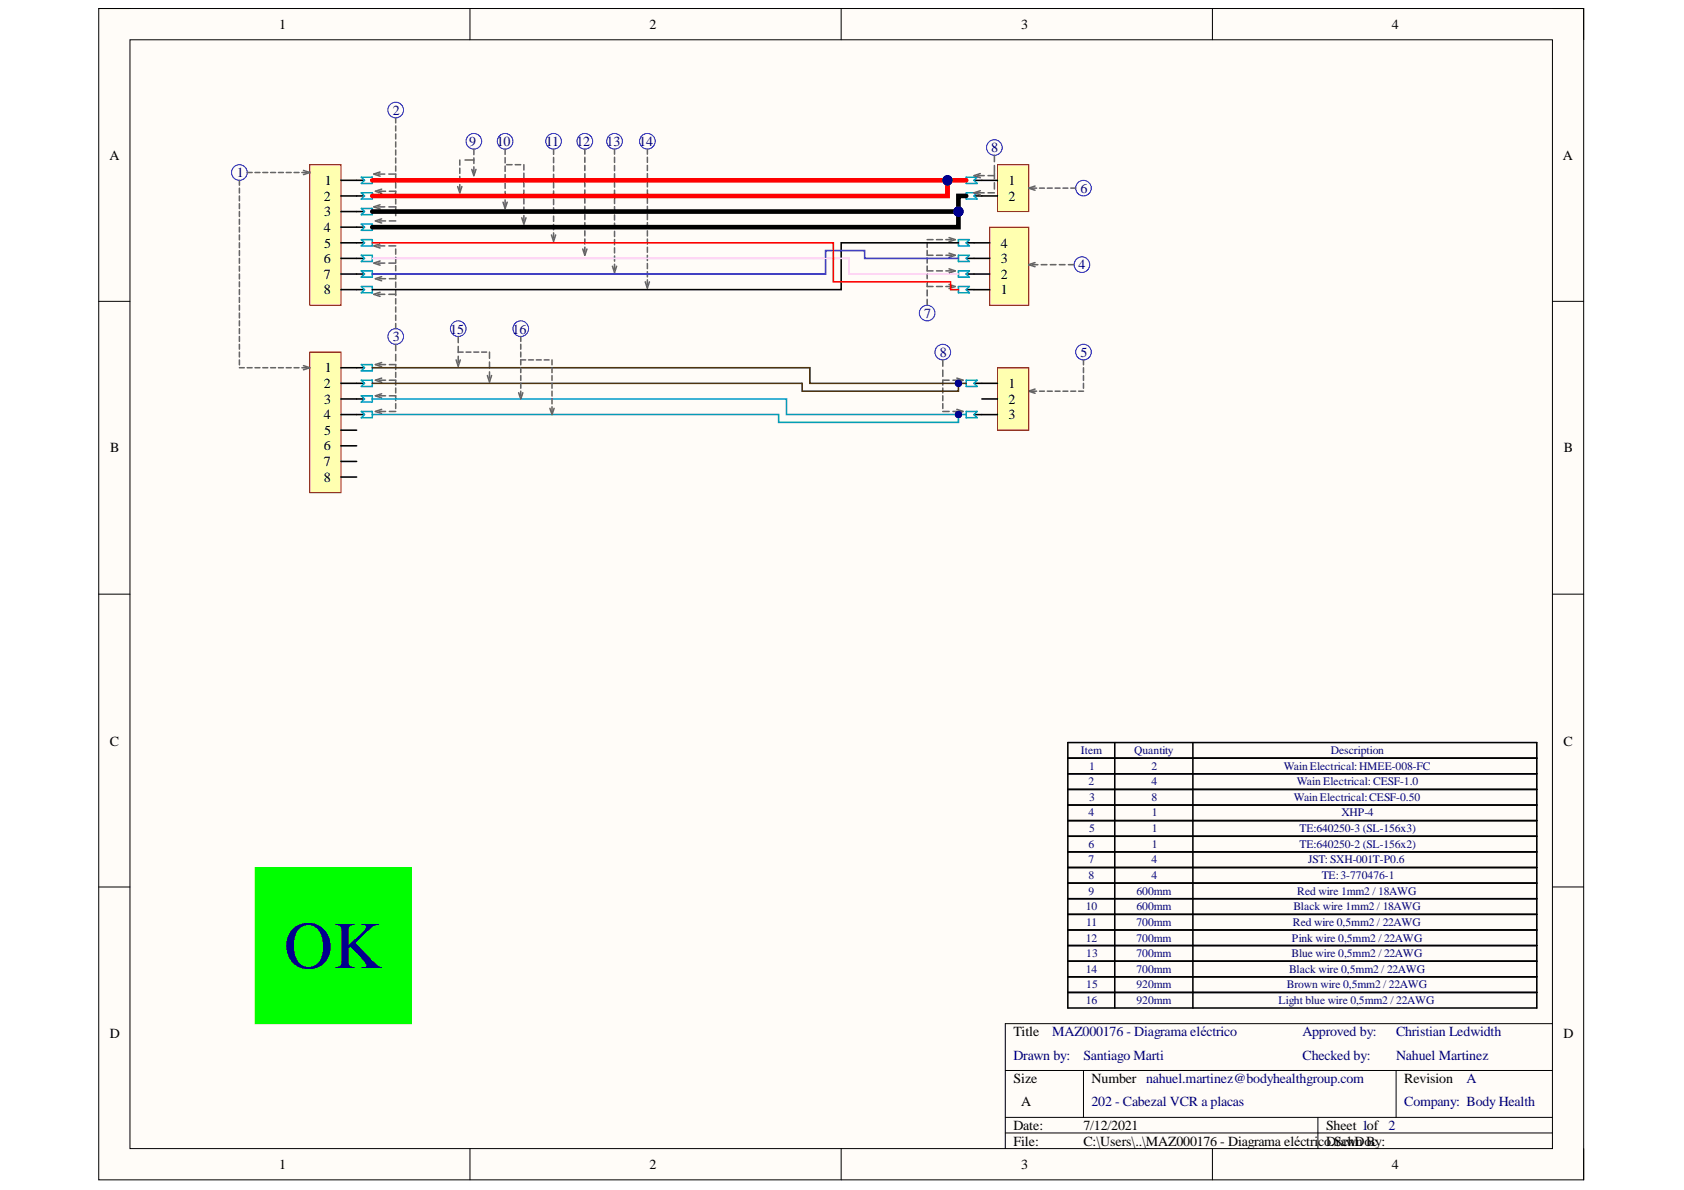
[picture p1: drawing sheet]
<svg xmlns="http://www.w3.org/2000/svg" width="297mm" height="210mm" viewBox="0 0 297 210" stroke-linecap="round" stroke-linejoin="round" font-family="sans-serif">
<path d="M17.4 1.5h261.9v206.6h-261.9z" fill-rule="evenodd" fill="#fffcf8"/>
<path d="M17.4 1.5h261.9v206.6h-261.9z" fill="none" stroke="#000" stroke-width=".18"/>
<path d="M22.9 7h250.9v195.6h-250.9z" fill-rule="evenodd" fill="#fffcf8"/>
<g fill="none" stroke="#000" stroke-width=".18">
<path d="M17.4 1.5h5.5M22.9 7h250.9v195.6h-250.9zM82.9 1.5v5.5M148.4 1.5v5.5M213.9 1.5v5.5M273.8 1.5h5.5v5.5M17.4 53.2h5.5M273.8 53.2h5.5M17.4 104.8h5.5M273.8 104.8h5.5M17.4 156.5h5.5M273.8 156.5h5.5"/>
<path d="M177.3 188.8h96.5M177.3 197.1h96.5M177.3 199.8h96.5M191.1 188.8v8.3M232.5 197.1v5.5M246.3 188.8v8.3M273.8 180.6h-96.5v22M82.9 202.6v5.5M148.4 202.6v5.5M213.9 202.6v5.5M279.3 202.6v5.5"/>
</g>
<g fill="none" stroke="#000" stroke-width=".27">
<path d="M188.4 131h82.7v38.5h-82.7zM188.4 133.7h82.7M188.4 136.5h82.7M188.4 139.2h82.7M196.6 131v38.5M210.4 131v38.5M188.4 142h82.7M188.4 144.7h82.7M188.4 147.5h82.7M188.4 150.3h82.7M188.4 153h82.7M188.4 155.8h82.7"/>
<path d="M188.4 158.5h82.7M188.4 161.3h82.7M188.4 164h82.7M188.4 166.8h82.7"/>
</g>
<circle cx="42.2" cy="30.4" r="1.38" fill="none" stroke="#00f" stroke-width=".18"/>
<path d="M54.6 29.1h5.5v24.7h-5.5z" fill-rule="evenodd" fill="#ffffb0"/>
<path d="M54.6 29.1h5.5v24.7h-5.5z" fill="none" stroke="#800000" stroke-width=".18"/>
<path d="M60.1 31.8h2.8M60.1 34.6h2.8M60.1 37.3h2.8M60.1 40.1h2.8M60.1 42.8h2.8M60.1 45.6h2.8M60.1 48.3h2.8M60.1 51.1h2.8" fill="none" stroke="#000" stroke-width=".27"/>
<path d="M54.6 62.1h5.5v24.8h-5.5z" fill-rule="evenodd" fill="#ffffb0"/>
<path d="M54.6 62.1h5.5v24.8h-5.5z" fill="none" stroke="#800000" stroke-width=".18"/>
<g fill="none" stroke="#000" stroke-width=".27">
<path d="M62.9 31.8h1.4M62.9 34.6h1.4M62.9 37.3h1.4M62.9 40.1h1.4M62.9 42.8h1.4M62.9 45.6h1.4M62.9 48.3h1.4M62.9 51.1h1.4M60.1 64.9h4.2M60.1 67.6h4.2M60.1 70.4h4.2M60.1 73.1h4.2"/>
<path d="M60.1 75.9h2.8M60.1 78.6h2.8M60.1 81.4h2.8M60.1 84.1h2.8"/>
</g>
<path d="M63.7 31.3h2v1.1h-2l.6-.6zM63.7 34h2v1.1h-2l.6-.5zM63.7 36.8h2v1.1h-2l.6-.6zM63.7 39.5h2v1.1h-2l.6-.5zM63.7 42.3h2v1.1h-2l.6-.6zM63.7 45h2v1.1h-2l.6-.5zM63.7 47.8h2v1.1h-2l.6-.6zM63.7 50.5h2v1.1h-2l.6-.5zM63.7 64.3h2v1.1h-2l.6-.5zM63.7 67.1h2v1.1h-2l.6-.6zM63.7 69.8h2v1.1h-2l.6-.5zM63.7 72.6h2v1.1h-2l.6-.6z" fill="none" stroke="#009cca" stroke-width=".27"/>
<circle cx="69.8" cy="19.4" r="1.38" fill="none" stroke="#00f" stroke-width=".18"/>
<path d="M174.6 40.1h6.9v13.8h-6.9z" fill-rule="evenodd" fill="#ffffb0"/>
<path d="M174.6 40.1h6.9v13.8h-6.9z" fill="none" stroke="#800000" stroke-width=".18"/>
<path d="M171.8 51.1h2.8M171.8 48.3h2.8M171.8 45.6h2.8M171.8 42.8h2.8" fill="none" stroke="#000" stroke-width=".27"/>
<g fill="none" stroke="#00f" stroke-width=".18">
<circle cx="190.8" cy="46.7" r="1.38"/>
<circle cx="191.1" cy="62.1" r="1.38"/>
</g>
<path d="M176 29.1h5.5v8.2h-5.5z" fill-rule="evenodd" fill="#ffffb0"/>
<path d="M176 29.1h5.5v8.2h-5.5z" fill="none" stroke="#800000" stroke-width=".18"/>
<g fill="none" stroke="#000" stroke-width=".27">
<path d="M171.8 31.8h4.2M171.8 34.6h4.2M170.4 42.8h1.4M170.4 45.6h1.4M170.4 48.3h1.4M170.4 51.1h1.4M171.8 67.6h1.4M171.8 73.1h1.4M188.4 169.5h82.7v8.3h-82.7zM188.4 172.3h82.7M188.4 175.1h82.7M196.6 169.5v8.3"/>
<path d="M210.4 169.5v8.3"/>
</g>
<path d="M170.4 31.3h2l-.6 .5 .6 .6h-2zM170.4 34h2l-.6 .6 .6 .5h-2zM169.1 42.3h1.9l-.6 .5 .6 .6h-1.9zM169.1 45h1.9l-.6 .6 .6 .5h-1.9zM169.1 47.8h1.9l-.6 .5 .6 .6h-1.9zM169.1 50.5h1.9l-.6 .6 .6 .5h-1.9zM170.4 67.1h2l-.6 .5 .6 .6h-2zM170.4 72.6h2l-.6 .5 .6 .6h-2z" fill="none" stroke="#009cca" stroke-width=".27"/>
<g fill="none" stroke="#00f" stroke-width=".18">
<circle cx="83.6" cy="24.9" r="1.38"/>
<circle cx="89.1" cy="24.9" r="1.38"/>
<circle cx="97.6" cy="24.9" r="1.38"/>
<circle cx="103.2" cy="24.9" r="1.38"/>
<circle cx="108.4" cy="24.9" r="1.38"/>
<circle cx="114.2" cy="24.9" r="1.38"/>
<circle cx="175.4" cy="26" r="1.38"/>
<circle cx="191.1" cy="33.2" r="1.37"/>
<circle cx="69.8" cy="59.4" r="1.38"/>
<circle cx="80.8" cy="58" r="1.38"/>
<circle cx="163.5" cy="55.2" r="1.38"/>
<circle cx="166.3" cy="62.1" r="1.38"/>
</g>
<g fill="none" stroke="#646464" stroke-width=".27">
<path d="M42.2 31.8v.9M42.2 33.2v.8M42.2 34.6v.8M42.2 35.9v.9M42.2 37.3v.9M42.2 38.7v.9M43.6 30.4h.9M45 30.4h.8M46.4 30.4h.8M47.7 30.4h.9M49.1 30.4h.9M50.5 30.4h.9"/>
<path d="M51.9 30.4h.8M53.3 30.4h.8M53.5 30.1l1.1 .3-1.1 .4M66.7 30.7h1.2M66.9 39h1.1M67 30.3l-1.1 .4 1.1 .4M67.3 38.6l-1.1 .4 1.1 .3M68.6 30.7h1.2v.9M68.7 39h1.1M69.8 20.8v.9M69.8 22.2v.9M69.8 23.6v.9"/>
<path d="M69.8 25v.9M69.8 26.5v.8M69.8 27.9v.9M69.8 29.3v.9M80.7 32.9l.4 1.1 .4-1.1M81.1 28.2v.9M81.1 29.7v.9M81.1 31.1v.9M81.1 32.6v.9M82 28.2h1.6M83.2 29.9l.4 1.1 .4-1.1M83.6 26.3v1"/>
<path d="M83.6 27.9v.9M83.6 29.4v1M88.7 35.7l.4 1.1 .4-1.1M89.1 26.3v.9M89.1 27.8v.9M89.1 29.3v.9M89.1 30.8v.9M89.1 32.3v.9M89.1 33.8v.9M89.1 35.3v.9M89.4 29.1h.9M90.9 29.1h.9"/>
<path d="M92 38.4l.4 1.1 .4-1.1M92.4 29.1v.9M92.4 30.5v1M92.4 32v1M92.4 33.5v1M92.4 35v1M92.4 36.5v1M92.4 38v1M97.6 26.3v.9M97.6 27.8v.9M97.6 29.3v.9M97.6 30.7v1"/>
<path d="M97.6 32.2v.9M97.6 33.7v.9M97.6 35.2v.9M97.6 36.6v1M97.6 38.1v.9M97.6 39.6v.9M103.2 26.3v.9M103.2 27.7v.9M103.2 29.2v.9M103.2 30.6v.9M103.2 32.1v.9M103.2 33.5v.9"/>
<path d="M103.2 34.9v.9M103.2 36.4v.9M103.2 37.8v.9M103.2 39.3v.9M108.4 26.3v.9M108.4 27.7v1M108.4 29.2v.9M108.4 30.7v.9M108.4 32.1v.9M108.4 33.6v.9M108.4 35v.9M108.4 36.5v.9"/>
<path d="M108.4 37.9v.9M108.4 39.4v.9M114.2 26.3v.9M114.2 27.7v.9M114.2 29.2v.9M114.2 30.6v.9M114.2 32.1v.9M114.2 33.5v.9M114.2 35v.9M114.2 36.4v.9M114.2 37.8v.9M114.2 39.3v.9"/>
<path d="M172.5 31h1.1M172.5 34h1.1M172.9 30.6l-1.1 .4 1.1 .3M172.9 33.6l-1.1 .4 1.1 .4M174.3 31h1.1M174.3 34h1.1M175.4 27.4v1.1M175.4 29.2v1.1M175.4 30.4v1.1M175.4 32.2v1.1M182 33.2h.8M182.6 32.8l-1.1 .4 1.1 .4"/>
<path d="M183.4 33.2h.8M184.7 33.2h.9M186.1 33.2h.9M187.5 33.2h.9M188.9 33.2h.8M42.2 40.1v.8M42.2 41.4v.9M42.2 42.8v.9M42.2 44.2v.9M42.2 45.6v.8M42.2 47v.8M42.2 48.3v.9"/>
<path d="M42.2 49.7v.9M42.2 51.1v.8M42.2 52.5v.8M42.2 53.8v.9M42.2 55.2v.9M42.2 56.6v.9M42.2 58v.8M42.2 59.4v.8M65.9 51.9l1.1 .4M66.7 43.4h1.2M67 43l-1.1 .4 1.1 .3M68.6 43.4h1.2"/>
<path d="M69.8 43.9v.9M69.8 45.4v.9M69.8 51.2v.9M69.8 52.7v.9M69.8 54.1v1M69.8 55.6v.9M69.8 57.1v.9M97.3 41.4l.3 1.2 .4-1.2M97.6 41.1v.9M102.8 43.9l.4 1.1 .3-1.1M103.2 40.7v.9M103.2 42.1v.9"/>
<path d="M103.2 43.6v.9M108 47l.4 1.1 .4-1.1M108.4 40.8v.9M108.4 42.3v.9M108.4 43.7v.9M108.4 45.2v.9M108.4 46.6v.9M113.8 49.7l.4 1.1 .4-1.1M114.2 40.7v.9M114.2 42.2v.9M114.2 43.6v.9M114.2 45v.9"/>
<path d="M114.2 46.5v.9M114.2 47.9v.9M114.2 49.4v.9M163.5 42.8v.9M163.5 44.2v.8h1.1M163.5 45.5v.9M163.5 46.9v.9h1.1M163.5 48.3v.9M163.5 49.7v.8h1.1M163.5 51.2v1M163.5 52.8v1M163.5 42.3h1.1"/>
<path d="M165.2 42.3h1M165.2 45h1M165.2 47.8h1M165.2 50.5h1M166.8 42.3h1.1M166.8 45h1.1M166.8 47.8h1.1M166.8 50.5h1.1M167.4 41.9l1.1 .4-1.1 .3M167.4 44.7l1.1 .3-1.1 .4M167.4 47.4l1.1 .4-1.1 .4M167.4 50.2l1.1 .3-1.1 .4"/>
<path d="M182.1 46.7h1M182.6 46.3l-1.1 .4 1.1 .3M183.7 46.7h1M185.3 46.7h1M186.9 46.7h1M188.5 46.7h1M42.2 60.7v.9M42.2 62.1v.9M42.2 63.5v.8M42.2 64.9h.9M43.6 64.9h.9M45 64.9h.8"/>
<path d="M46.4 64.9h.8M47.7 64.9h.9M49.1 64.9h.9M50.5 64.9h.9M51.9 64.9h.8M53.3 64.9h.8M53.5 64.5l1.1 .4-1.1 .3M66.9 64.3h1.1M67.3 63.9l-1.1 .4 1.1 .4M68.7 64.3h1.1v.9M69.8 60.7v1.1M69.8 62.5v1.1"/>
<path d="M80.5 63.5l.3 1.1 .4-1.1M80.8 62.8v1.1M85 62.1h.8M86 66.2l.3 1.1 .4-1.1M86.3 62.1v1.1M86.3 63.9v1M86.3 65.6v1.1M166.3 63.5v1.1M166.3 65.3v1.1M166.3 68.4v.9M166.3 69.8v.9M166.3 71.2v.9"/>
<path d="M166.3 72.6h1.1M167.4 67.1h-1.1v.8M168.1 67.1h1.1M168.1 72.6h1.1M168.8 66.7l1.1 .4-1.1 .3M168.8 72.2l1.1 .4-1.1 .3M182 69h.8M182.6 68.6l-1.1 .4 1.1 .4M183.4 69h.8M184.7 69h.9M186.1 69h.9M187.5 69h.9"/>
<path d="M188.9 69h.8M190.3 69h.8M191.1 63.5v.9M191.1 64.9v.8M191.1 66.2v.9M191.1 67.6v.9"/>
</g>
<path d="M45 153h27.6v27.6h-27.6z" fill-rule="evenodd" fill="#0f0"/>
<path d="M45 153h27.6v27.6h-27.6z" fill="none" stroke="#0f0" stroke-width=".18"/>
<path d="M176 64.9h5.5v11h-5.5z" fill-rule="evenodd" fill="#ffffb0"/>
<path d="M176 64.9h5.5v11h-5.5z" fill="none" stroke="#800000" stroke-width=".18"/>
<path d="M173.2 67.6h2.8M173.2 70.4h2.8M173.2 73.1h2.8" fill="none" stroke="#000" stroke-width=".27"/>
<path d="M65.7 73.1h71.6v1.4h31.8v-1.4" fill="none" stroke="#009cca" stroke-width=".27"/>
<circle cx="169.1" cy="73.1" r=".55" fill="#000080"/>
<circle cx="169.1" cy="73.1" r=".55" fill="none" stroke="#000080" stroke-width=".18"/>
<path d="M65.7 70.4h73v2.7h31.7" fill="none" stroke="#009cca" stroke-width=".27"/>
<circle cx="169.1" cy="73.1" r=".55" fill="#000080"/>
<circle cx="169.1" cy="73.1" r=".55" fill="none" stroke="#000080" stroke-width=".18"/>
<path d="M65.7 64.9h77.2v2.7h27.5" fill="none" stroke="#503200" stroke-width=".27"/>
<circle cx="169.1" cy="67.6" r=".55" fill="#000080"/>
<circle cx="169.1" cy="67.6" r=".55" fill="none" stroke="#000080" stroke-width=".18"/>
<path d="M169.1 42.8h-20.7v8.3h-82.7" fill="none" stroke="#000" stroke-width=".27"/>
<path d="M169.1 45.6h-16.6v-1.4h-6.9v4.1h-79.9" fill="none" stroke="#00f" stroke-width=".27"/>
<path d="M65.7 45.6h84.1v2.7h19.3" fill="none" stroke="#f9f" stroke-width=".27"/>
<path d="M65.7 42.8h81.3v6.9h20.7v1.4h1.4" fill="none" stroke="#f00" stroke-width=".27"/>
<path d="M169.1 37.3v2.8h-103.4" fill="none" stroke="#000" stroke-width=".82"/>
<circle cx="169.1" cy="37.3" r=".83" fill="#000080"/>
<circle cx="169.1" cy="37.3" r=".83" fill="none" stroke="#000080" stroke-width=".18"/>
<path d="M170.4 34.6h-1.3v2.7h-103.4" fill="none" stroke="#000" stroke-width=".82"/>
<circle cx="169.1" cy="37.3" r=".83" fill="#000080"/>
<circle cx="169.1" cy="37.3" r=".83" fill="none" stroke="#000080" stroke-width=".18"/>
<path d="M167.1 31.8v2.8h-101.4" fill="none" stroke="#f00" stroke-width=".82"/>
<circle cx="167.1" cy="31.8" r=".83" fill="#000080"/>
<circle cx="167.1" cy="31.8" r=".83" fill="none" stroke="#000080" stroke-width=".18"/>
<path d="M65.7 31.8h104.7" fill="none" stroke="#f00" stroke-width=".82"/>
<circle cx="167.1" cy="31.8" r=".83" fill="#000080"/>
<circle cx="167.1" cy="31.8" r=".83" fill="none" stroke="#000080" stroke-width=".18"/>
<path d="M65.7 67.6h75.8v1.4h27.6v-1.4" fill="none" stroke="#503200" stroke-width=".27"/>
<circle cx="169.1" cy="67.6" r=".55" fill="#000080"/>
<circle cx="169.1" cy="67.6" r=".55" fill="none" stroke="#000080" stroke-width=".18"/>
<circle cx="91.9" cy="58" r="1.38" fill="none" stroke="#00f" stroke-width=".18"/>
<g fill="none" stroke="#646464" stroke-width=".27">
<path d="M91.9 59.4v.8M91.5 69.3l.4 1.1 .3-1.1M91.9 60.7v.9M91.9 62.1v.9M91.9 64.9v.8M91.9 66.2v.9M91.9 67.6v.9M91.9 69v.9M92.7 63.5h-.8v.8M93.2 63.5h.9M94.6 63.5h.9M96 63.5h.9"/>
<path d="M97 72l.4 1.1 .3-1.1M97.4 63.5v.8M97.4 64.9v.8M97.4 66.2v.9M97.4 67.6v.9M97.4 69v.9M97.4 70.4v.8M97.4 71.8v.8"/>
</g>
<text font-size="11.9" fill="#000080" x="50.1" y="170.8">OK</text>
<g font-size="2.8" fill="#646464">
<text x="63.1" y="37.2">COSoc7B</text>
<text x="63.1" y="51">COSoc13B</text>
<text x="79.4" y="61.2">COCab7</text>
<text x="63.1" y="67.6">COSoc17B</text>
<text x="63.1" y="70.4">COSoc18B</text>
<text x="63.1" y="73.2">COSoc20B</text>
</g>
<g font-size="2.5">
<text x="49.2" y="5.1">1</text>
<text x="114.5" y="5.1">2</text>
<text x="180.1" y="5.1">3</text>
<text x="245.5" y="5.1">4</text>
<text x="19.3" y="28.1">A</text>
<text x="275.7" y="28.1">A</text>
<text x="57.1" y="35.4">2</text>
<text x="57.3" y="32.6">1</text>
<text x="177.9" y="32.6">1</text>
<text x="177.9" y="35.4">2</text>
<text x="57.1" y="40.9">4</text>
<text x="57.2" y="38.1">3</text>
<text x="57.1" y="46.4">6</text>
<text x="57.2" y="43.7">5</text>
<text x="176.5" y="46.4">3</text>
<text x="176.5" y="43.7">4</text>
<text x="57.1" y="49.2">7</text>
<text x="57.1" y="51.9">8</text>
<text x="176.5" y="51.9">1</text>
<text x="176.5" y="49.2">2</text>
<text x="57.3" y="65.7">1</text>
<text x="57.1" y="68.5">2</text>
<text x="57.2" y="71.3">3</text>
<text x="177.9" y="68.5">1</text>
<text x="177.9" y="71.3">2</text>
<text x="57.1" y="74">4</text>
<text x="57.2" y="76.7">5</text>
<text x="177.9" y="74">3</text>
<text x="19.5" y="79.8">B</text>
<text x="57.1" y="79.4">6</text>
<text x="57.1" y="82.2">7</text>
<text x="275.9" y="79.8">B</text>
<text x="57.1" y="85">8</text>
<text x="19.4" y="131.5">C</text>
<text x="275.8" y="131.5">C</text>
<text x="19.4" y="183.1">D</text>
<text x="178.7" y="182.8">Title</text>
<text x="275.8" y="183.1">D</text>
<text x="178.7" y="191">Size</text>
<text x="192.5" y="191">Number nahuel.martinez@bodyhealthgroup.com</text>
<text x="247.7" y="191">Revision</text>
<text x="180.1" y="195.2">A</text>
<text x="178.7" y="199.3">Date:</text>
<text x="178.7" y="202.1">File:</text>
<text x="191.1" y="199.3">7/12/2021</text>
<text x="191.1" y="202.1">C:\Users\..\MAZ000176 - Diagrama eléctricoDrawn By:</text>
<text x="233.9" y="199.3">Sheet 1of 2</text>
<text x="234.8" y="202.1">.SchDoc</text>
<text x="49.2" y="206.2">1</text>
<text x="114.5" y="206.2">2</text>
<text x="180.1" y="206.2">3</text>
<text x="245.5" y="206.2">4</text>
</g>
<g font-size="2.5" fill="#000080">
<text x="69.3" y="20.3">2</text>
<text x="82.7" y="25.8">9</text>
<text x="87.6" y="25.8">10</text>
<text x="96.3" y="25.8">11</text>
<text x="101.7" y="25.8">12</text>
<text x="107" y="25.8">13</text>
<text x="112.8" y="25.8">14</text>
<text x="174.9" y="26.9">8</text>
<text x="41.8" y="31.3">1</text>
<text x="190.6" y="34.1">6</text>
<text x="190.2" y="47.5">4</text>
<text x="79.4" y="58.8">15</text>
<text x="90.4" y="58.8">16</text>
<text x="163" y="56">7</text>
<text x="69.3" y="60.2">3</text>
<text x="165.8" y="63">8</text>
<text x="190.6" y="63">5</text>
<text x="185.6" y="182.8">MAZ000176 - Diagrama eléctrico</text>
<text x="229.8" y="182.8">Approved by:</text>
<text x="246.2" y="182.8">Christian Ledwidth</text>
<text x="178.7" y="187">Drawn by:</text>
<text x="191.1" y="187">Santiago Marti</text>
<text x="229.8" y="187">Checked by:</text>
<text x="246.2" y="187">Nahuel Martinez</text>
<text x="258.7" y="191">A</text>
<text x="192.5" y="195.2">202 - Cabezal VCR a placas</text>
<text x="247.7" y="195.2">Company: Body Health</text>
</g>
<g font-size="2.5" fill="#646464">
<text x="63.1" y="34.5">COSoc5B</text>
<text x="63.1" y="48.3">COSoc12B</text>
</g>
<g font-size="2" fill="#000080">
<text x="190.7" y="133">Item</text>
<text x="192.1" y="135.8">1</text>
<text x="200.1" y="133">Quantity</text>
<text x="203.1" y="135.8">2</text>
<text x="226.5" y="135.8">WainElectrical:HMEE-008-FC</text>
<text x="234.7" y="133">Description</text>
<text x="192" y="138.5">2</text>
<text x="192.1" y="141.3">3</text>
<text x="203.1" y="138.5">4</text>
<text x="203.1" y="141.3">8</text>
<text x="228.2" y="141.3">WainElectrical:CESF-0.50</text>
<text x="228.7" y="138.5">Wain Electrical: CESF-1.0</text>
<text x="192" y="144">4</text>
<text x="192" y="149.6">6</text>
<text x="192.1" y="146.8">5</text>
<text x="203.2" y="144">1</text>
<text x="203.2" y="146.8">1</text>
<text x="203.2" y="149.6">1</text>
<text x="229.2" y="146.8">TE:640250-3 (SL-156x3)</text>
<text x="229.2" y="149.6">TE:640250-2 (SL-156x2)</text>
<text x="236.6" y="144">XHP-4</text>
<text x="192" y="152.3">7</text>
<text x="192" y="155.1">8</text>
<text x="203.1" y="152.3">4</text>
<text x="203.1" y="155.1">4</text>
<text x="230.8" y="152.3">JST: SXH-001T-P0.6</text>
<text x="233.1" y="155.1">TE:3-770476-1</text>
<text x="191.5" y="160.6">10</text>
<text x="192" y="157.8">9</text>
<text x="200.5" y="157.8">600mm</text>
<text x="200.5" y="160.6">600mm</text>
<text x="228.1" y="160.6">Black wire 1mm2 / 18AWG</text>
<text x="228.8" y="157.8">Red wire 1mm2 / 18AWG</text>
<text x="191.5" y="166.1">12</text>
<text x="191.6" y="163.4">11</text>
<text x="200.5" y="163.4">700mm</text>
<text x="200.5" y="166.1">700mm</text>
<text x="227.9" y="166.1">Pink wire 0,5mm2 / 22AWG</text>
<text x="228.1" y="163.4">Red wire 0,5mm2 / 22AWG</text>
<text x="191.5" y="171.6">14</text>
<text x="191.6" y="168.9">13</text>
<text x="200.5" y="168.9">700mm</text>
<text x="200.5" y="171.6">700mm</text>
<text x="227.4" y="171.6">Black wire 0,5mm2 / 22AWG</text>
<text x="227.8" y="168.9">Blue wire 0,5mm2 / 22AWG</text>
<text x="191.5" y="177.1">16</text>
<text x="191.6" y="174.4">15</text>
<text x="200.5" y="174.4">920mm</text>
<text x="200.5" y="177.1">920mm</text>
<text x="225.5" y="177.1">Light blue wire 0,5mm2 / 22AWG</text>
<text x="227" y="174.4">Brown wire 0,5mm2 / 22AWG</text>
</g>
</svg>
